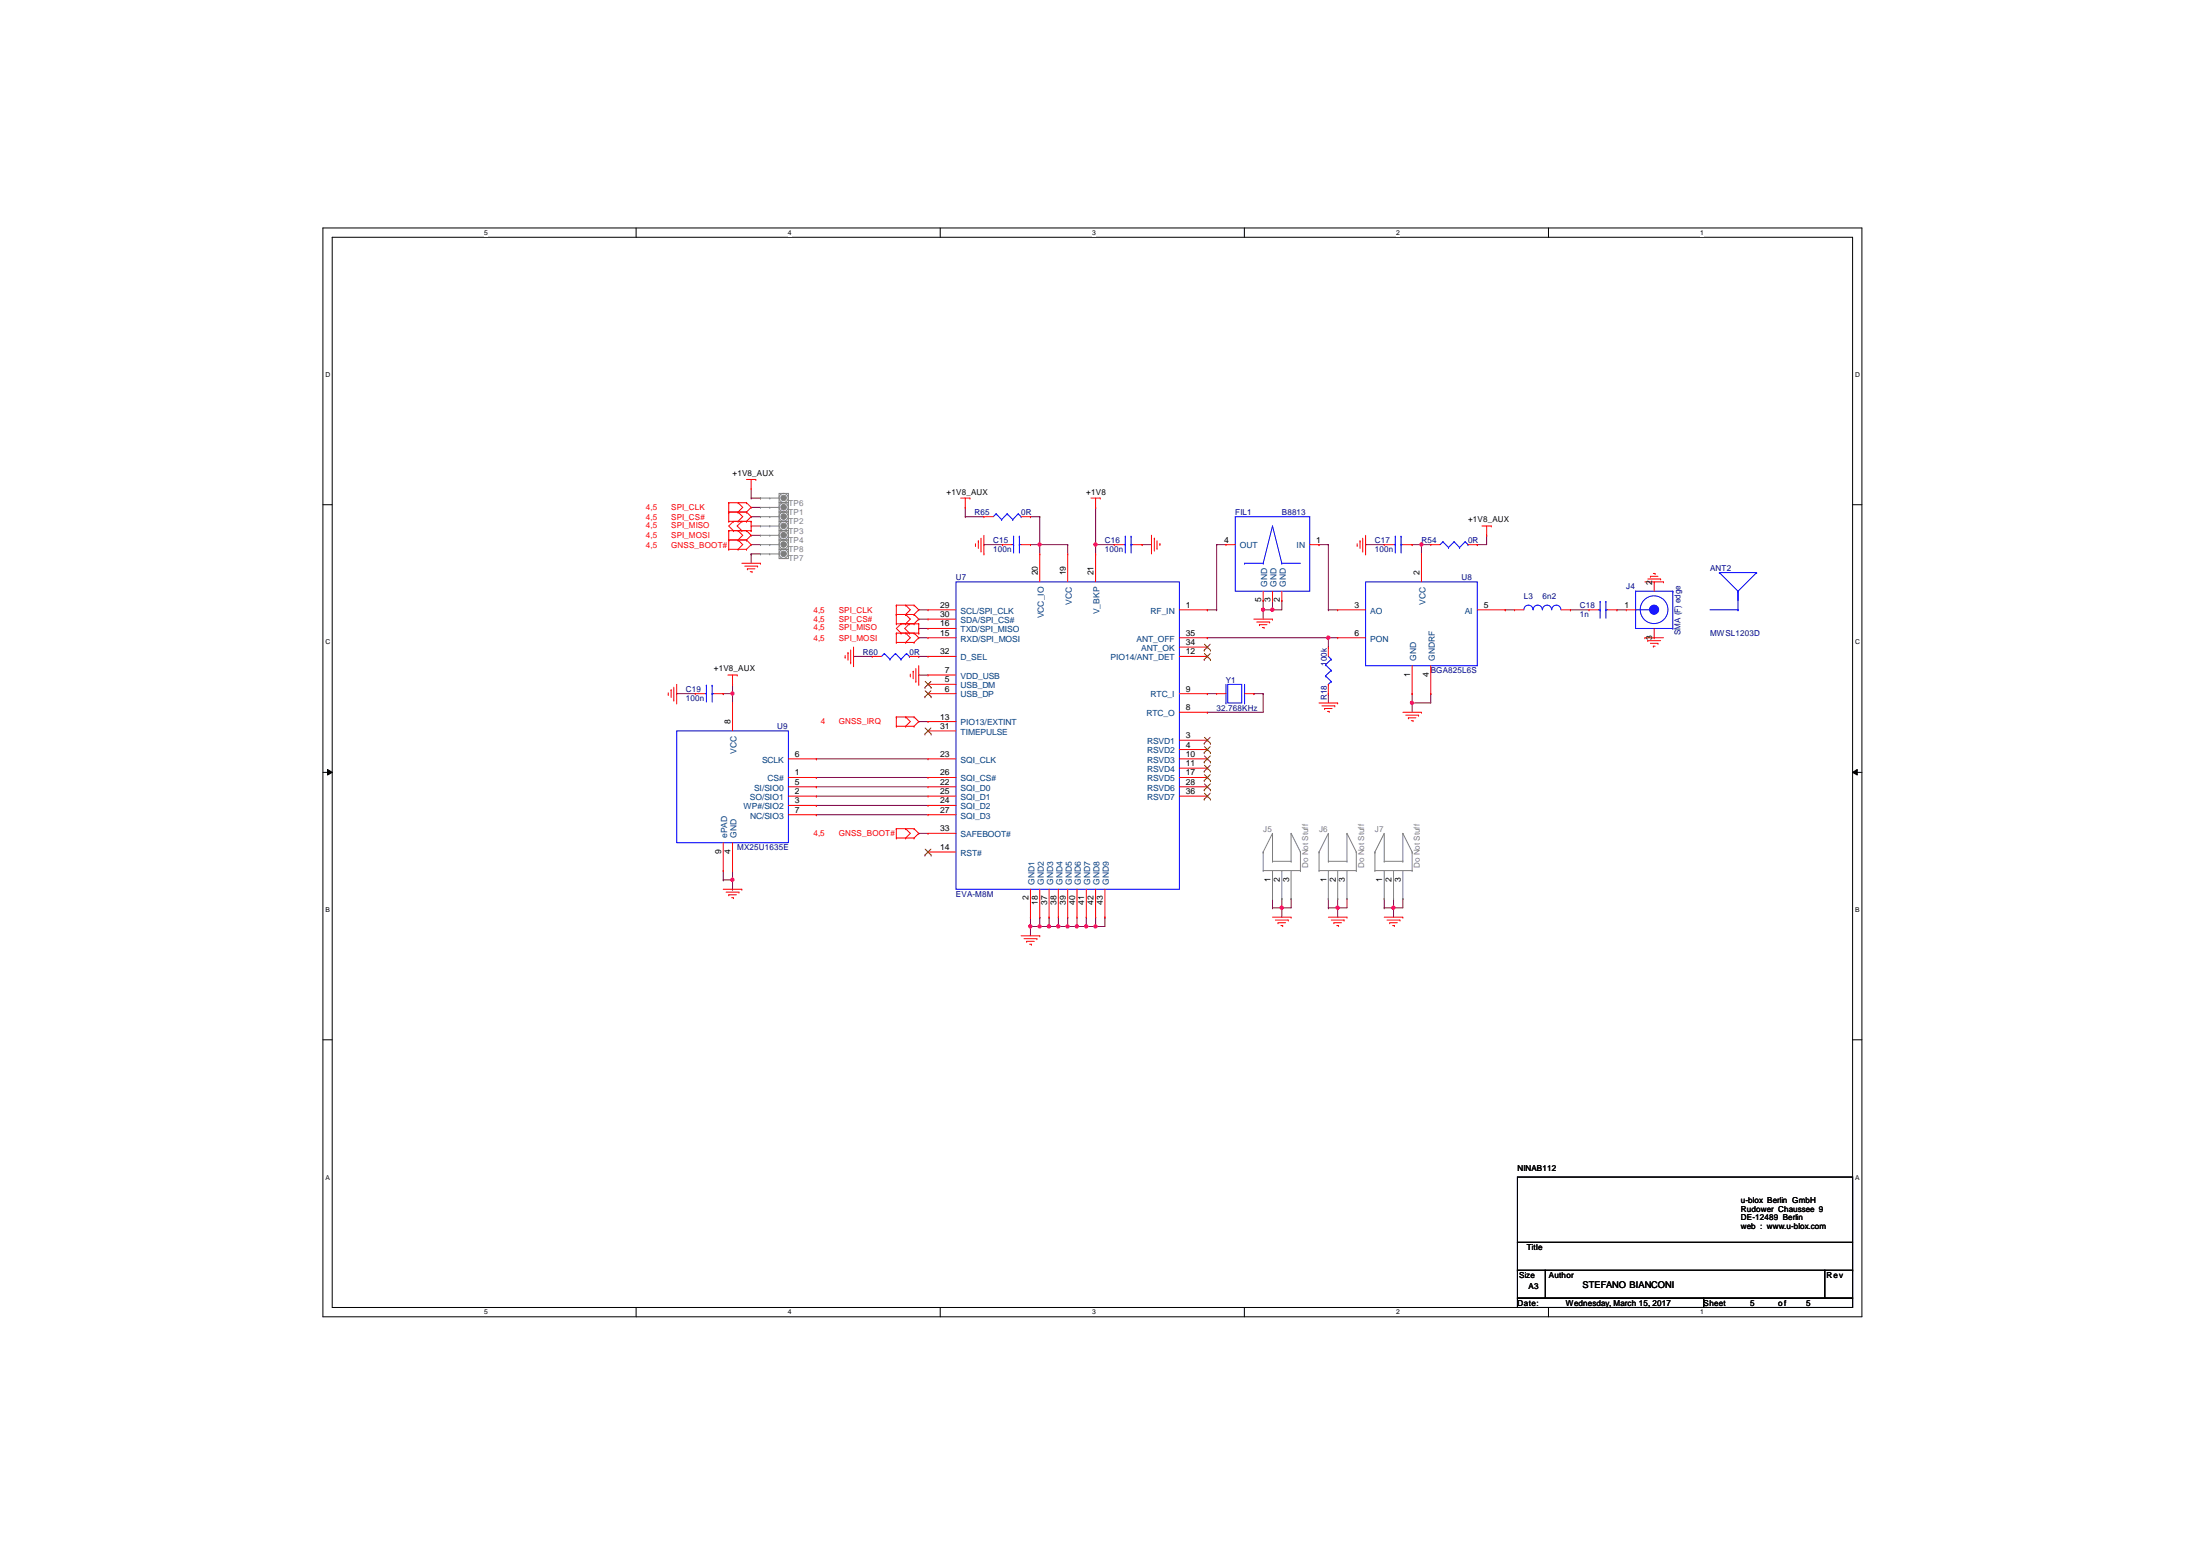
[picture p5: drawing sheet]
<svg xmlns="http://www.w3.org/2000/svg" width="420mm" height="297mm" viewBox="0 0 420 297" stroke-linecap="round" stroke-linejoin="round" font-family="sans-serif">
<path d="M61.7 43.5h293.9v207.9h-293.9zM63.4 45.3h290.4v204.3h-290.4z" fill="none" stroke="#000" stroke-width=".19"/>
<g fill="#fff">
<path d="M92.4 43.7h.7v1.4h-.7z"/>
<path d="M92.4 249.8h.7v1.4h-.7z"/>
</g>
<path d="M121.5 43.5v1.8M121.5 249.6v1.8" fill="none" stroke="#000" stroke-width=".19"/>
<g fill="#fff">
<path d="M150.5 43.7h.7v1.4h-.7z"/>
<path d="M150.5 249.8h.7v1.4h-.7z"/>
</g>
<path d="M179.6 43.5v1.8M179.6 249.6v1.8" fill="none" stroke="#000" stroke-width=".19"/>
<g fill="#fff">
<path d="M208.6 43.7h.6v1.4h-.6z"/>
<path d="M208.6 249.8h.6v1.4h-.6z"/>
</g>
<path d="M237.6 43.5v1.8M237.6 249.6v1.8" fill="none" stroke="#000" stroke-width=".19"/>
<g fill="#fff">
<path d="M266.6 43.7h.7v1.4h-.7z"/>
<path d="M266.6 249.8h.7v1.4h-.7z"/>
</g>
<path d="M295.7 43.5v1.8M295.7 249.6v1.8" fill="none" stroke="#000" stroke-width=".19"/>
<g fill="#fff">
<path d="M324.7 43.7h.7v1.4h-.7z"/>
<path d="M324.7 249.8h.7v1.4h-.7z"/>
<path d="M62.1 70.8h.9v1.4h-.9z"/>
<path d="M354.3 70.8h.9v1.4h-.9z"/>
<path d="M62.1 121.9h.9v1.4h-.9z"/>
<path d="M354.3 121.9h.9v1.4h-.9z"/>
</g>
<path d="M61.7 96.4h1.7M353.8 96.4h1.8" fill="none" stroke="#000" stroke-width=".19"/>
<g fill="#fff">
<path d="M62.1 173h.8v1.4h-.8z"/>
<path d="M354.3 173h.8v1.4h-.8z"/>
</g>
<path d="M61.7 147.4h1.7M62.6 146.9l.8 .5-.8 .6zM353.8 147.4l.9-.5v1.1zM353.8 147.4h1.8" fill="none" stroke="#000" stroke-width=".19"/>
<path d="M62.6 146.9l.8 .5-.8 .6zM353.8 147.4l.9-.5v1.1z" fill="#000"/>
<g fill="#fff">
<path d="M62.1 224h.8v1.4h-.8z"/>
<path d="M354.3 224h.8v1.4h-.8z"/>
</g>
<path d="M61.7 198.5h1.7M353.8 198.5h1.8" fill="none" stroke="#000" stroke-width=".19"/>
<path d="M198.6 98.6h.1M198.6 98.6v7.1M209.2 96.9h.1M209.2 96.9v7.1M198.6 104h.1M198.6 104h5.3M203.9 104h.1M203.9 104v1.7M196.8 175.1h.1M196.8 175.1v1.8" fill="none" stroke="#800040" stroke-width=".19"/>
<circle cx="196.8" cy="176.8" r=".32" fill="#f0f"/>
<circle cx="196.8" cy="176.8" r=".32" fill="none" stroke="#f0f" stroke-width=".19"/>
<path d="M196.8 176.9h.1M196.8 176.9h3.6M198.6 176.9h.1" fill="none" stroke="#800040" stroke-width=".19"/>
<circle cx="200.3" cy="176.8" r=".32" fill="#f0f"/>
<circle cx="200.3" cy="176.8" r=".32" fill="none" stroke="#f0f" stroke-width=".19"/>
<circle cx="198.5" cy="176.8" r=".32" fill="#f0f"/>
<circle cx="198.5" cy="176.8" r=".32" fill="none" stroke="#f0f" stroke-width=".19"/>
<path d="M200.4 176.9h.1M200.4 176.9h7.1M202.1 176.9h.1M203.9 176.9h.1M205.7 176.9h.1" fill="none" stroke="#800040" stroke-width=".19"/>
<circle cx="205.7" cy="176.8" r=".32" fill="#f0f"/>
<circle cx="205.7" cy="176.8" r=".32" fill="none" stroke="#f0f" stroke-width=".19"/>
<path d="M207.5 176.9h.1M207.5 176.9h1.7" fill="none" stroke="#800040" stroke-width=".19"/>
<circle cx="207.4" cy="176.8" r=".32" fill="#f0f"/>
<circle cx="207.4" cy="176.8" r=".32" fill="none" stroke="#f0f" stroke-width=".19"/>
<path d="M209.2 176.9h.1M209.2 176.9h1.8" fill="none" stroke="#800040" stroke-width=".19"/>
<circle cx="209.2" cy="176.8" r=".32" fill="#f0f"/>
<circle cx="209.2" cy="176.8" r=".32" fill="none" stroke="#f0f" stroke-width=".19"/>
<path d="M198.6 175.1h.1M198.6 175.1v1.8M200.4 175.1h.1M200.4 175.1v1.8M202.1 175.1h.1M202.1 175.1v1.8" fill="none" stroke="#800040" stroke-width=".19"/>
<circle cx="202.1" cy="176.8" r=".32" fill="#f0f"/>
<circle cx="202.1" cy="176.8" r=".32" fill="none" stroke="#f0f" stroke-width=".19"/>
<path d="M203.9 175.1h.1M203.9 175.1v1.8" fill="none" stroke="#800040" stroke-width=".19"/>
<circle cx="203.9" cy="176.8" r=".32" fill="#f0f"/>
<circle cx="203.9" cy="176.8" r=".32" fill="none" stroke="#f0f" stroke-width=".19"/>
<g fill="none" stroke="#800040" stroke-width=".19">
<path d="M139.9 130.6h.1M139.9 130.6v1.8M175.5 128.9h.1M175.5 128.9h1.7M230.6 132.4h.1M230.6 136h.1M230.6 132.4h1.8M239.5 132.4h.1M239.5 132.4h1.7M241.2 132.4h.1M241.2 132.4v3.6h-10.6M155.9 150.2h.1"/>
<path d="M155.9 144.9h.1M155.9 153.8h.1M155.9 152h.1M155.9 148.4h.1M155.9 155.5h.1M155.9 150.2h21.3M155.9 144.9h21.3M155.9 153.8h21.3M155.9 152h21.3M155.9 148.4h21.3M155.9 155.5h21.3M196.8 176.9h.1"/>
<path d="M196.8 176.9v1.7M205.7 175.1h.1M205.7 175.1v1.8M207.5 175.1h.1M207.5 175.1v1.8M209.2 175.1h.1M209.2 175.1v1.8M211 175.1h.1M211 175.1v1.8"/>
</g>
<circle cx="139.9" cy="132.4" r=".32" fill="#f0f"/>
<circle cx="139.9" cy="132.4" r=".32" fill="none" stroke="#f0f" stroke-width=".19"/>
<path d="M139.9 168h.1M139.9 166.2v1.8" fill="none" stroke="#800040" stroke-width=".19"/>
<circle cx="139.9" cy="168" r=".32" fill="#f0f"/>
<circle cx="139.9" cy="168" r=".32" fill="none" stroke="#f0f" stroke-width=".19"/>
<path d="M269.7 132.4h.1M269.7 134.2h.1M269.7 132.4v1.8M269.7 134.2h3.6" fill="none" stroke="#800040" stroke-width=".19"/>
<circle cx="269.7" cy="134.2" r=".32" fill="#f0f"/>
<circle cx="269.7" cy="134.2" r=".32" fill="none" stroke="#f0f" stroke-width=".19"/>
<path d="M269.7 104h.1M269.7 104h1.8M269.7 134.2h.1M269.7 134.2v1.8M273.3 132.4h.1M273.3 132.4v1.8" fill="none" stroke="#800040" stroke-width=".19"/>
<circle cx="271.4" cy="103.9" r=".32" fill="#f0f"/>
<circle cx="271.4" cy="103.9" r=".32" fill="none" stroke="#f0f" stroke-width=".19"/>
<path d="M271.5 104h.1M271.5 104v1.7M230.6 121.8h.1M230.6 121.8h23.1" fill="none" stroke="#800040" stroke-width=".19"/>
<circle cx="253.7" cy="121.7" r=".32" fill="#f0f"/>
<circle cx="253.7" cy="121.7" r=".32" fill="none" stroke="#f0f" stroke-width=".19"/>
<g fill="none" stroke="#800040" stroke-width=".19">
<path d="M175.5 116.4h.1M175.5 120h.1M175.5 118.2h.1M175.5 116.4h1.7M175.5 120h1.7M175.5 118.2h1.7M209.2 104h.1M209.2 104h3.6M218.1 104h.1M218.1 104h1.8M260.8 104h.1M260.8 104h3.6"/>
<path d="M287.5 116.4h.1M287.5 116.4h1.8M299.9 116.4h.1M299.9 116.4h3.6M308.8 116.4h.1M308.8 116.4h1.8M175.5 121.8h.1M175.5 125.3h.1M175.5 137.8h.1M175.5 121.8h1.7M175.5 125.3h1.7M175.5 137.8h1.7"/>
<path d="M253.7 132.4h.1M253.7 121.8h.1M253.7 121.8v1.7M253.7 132.4v1.8M175.5 159.1h.1M175.5 159.1h1.7"/>
</g>
<circle cx="209.2" cy="103.9" r=".32" fill="#f0f"/>
<circle cx="209.2" cy="103.9" r=".32" fill="none" stroke="#f0f" stroke-width=".19"/>
<path d="M187.9 104h.1M187.9 104h3.6M196.8 104h.1M196.8 104h1.8M209.2 104h.1M209.2 104v1.7M129.2 132.4h.1M129.2 132.4h3.6M138.1 132.4h.1M138.1 132.4h1.8M139.9 132.4h.1M139.9 132.4v1.8" fill="none" stroke="#800040" stroke-width=".19"/>
<circle cx="198.5" cy="103.9" r=".32" fill="#f0f"/>
<circle cx="198.5" cy="103.9" r=".32" fill="none" stroke="#f0f" stroke-width=".19"/>
<path d="M243 171.5h.1M243 171.5v1.8M244.8 171.5h.1M244.8 173.3h.1M244.8 171.5v3.6" fill="none" stroke="#800040" stroke-width=".19"/>
<circle cx="244.8" cy="173.3" r=".32" fill="#f0f"/>
<circle cx="244.8" cy="173.3" r=".32" fill="none" stroke="#f0f" stroke-width=".19"/>
<path d="M243 173.3h.1M244.8 173.3h.1M246.6 171.5h.1M246.6 171.5v1.8h-3.6M253.7 171.5h.1M253.7 171.5v1.8M255.5 171.5h.1M255.5 173.3h.1M255.5 171.5v3.6" fill="none" stroke="#800040" stroke-width=".19"/>
<circle cx="255.4" cy="173.3" r=".32" fill="#f0f"/>
<circle cx="255.4" cy="173.3" r=".32" fill="none" stroke="#f0f" stroke-width=".19"/>
<path d="M253.7 173.3h.1M255.5 173.3h.1M257.2 171.5h.1M257.2 171.5v1.8h-3.5M264.4 171.5h.1M264.4 171.5v1.8M266.1 171.5h.1M266.1 173.3h.1M266.1 171.5v3.6" fill="none" stroke="#800040" stroke-width=".19"/>
<circle cx="266.1" cy="173.3" r=".32" fill="#f0f"/>
<circle cx="266.1" cy="173.3" r=".32" fill="none" stroke="#f0f" stroke-width=".19"/>
<g fill="none" stroke="#800040" stroke-width=".19">
<path d="M143.5 96.9h.1M143.5 98.6h.1M143.5 95.1h.1M143.5 96.9h1.7M143.5 98.6h1.7M143.5 93.3v1.8M143.5 95.1h1.7M145.2 95.1h.1M143.5 100.4h.1M143.5 102.2h.1M143.5 105.7h.1M143.5 104h.1"/>
<path d="M143.5 100.4h1.7M143.5 102.2h1.7M143.5 105.7h1.7M143.5 105.7v1.8M143.5 104h1.7M241.2 114.6h.1M241.2 116.4h.1M241.2 114.6v3.6M243 114.6h.1M243 114.6v1.8h-1.8M271.5 104h.1M271.5 104h1.8"/>
<path d="M282.1 104h.1M283.9 102.2h.1M283.9 102.2v1.8h-1.8M138.1 168h.1M138.1 166.2v1.8M138.1 168h1.8M139.9 168h.1M139.9 169.8h.1M139.9 168v1.8M264.4 173.3h.1M266.1 173.3h.1M267.9 171.5h.1"/>
<path d="M267.9 171.5v1.8h-3.5"/>
</g>
<circle cx="241.2" cy="116.4" r=".32" fill="#f0f"/>
<circle cx="241.2" cy="116.4" r=".32" fill="none" stroke="#f0f" stroke-width=".19"/>
<path d="M243 116.4h.1M243 116.4h1.8" fill="none" stroke="#800040" stroke-width=".19"/>
<circle cx="243" cy="116.4" r=".32" fill="#f0f"/>
<circle cx="243" cy="116.4" r=".32" fill="none" stroke="#f0f" stroke-width=".19"/>
<g fill="none" stroke="#800040" stroke-width=".19">
<path d="M184.4 96.9h.1M184.4 98.6h.1M184.4 96.9v1.7M184.4 98.6h3.5M196.8 98.6h.1M196.8 98.6h1.8M230.6 116.4h.1M230.6 116.4h1.8M232.4 104h.1M232.4 116.4h.1M232.4 104h1.7M232.4 104v12.4"/>
<path d="M244.8 114.6h.1M244.8 114.6v1.8M251.9 104h.1M251.9 104h1.8M253.7 104h.1M253.7 116.4h.1M253.7 104v12.4M253.7 116.4h1.8M163 125.3h.1M163 125.3h3.6M253.7 121.8h.1M253.7 121.8h1.8"/>
</g>
<g fill="none" stroke="#f00" stroke-width=".19">
<path d="M139.2 96h.1M139.2 97.7h.1M139.2 99.5h.1M139.2 96h3.4M139.2 97.7h3.4M139.2 96v3.5M139.2 99.5h4.3M140.1 99.5h.1M140.1 99.5l-.9 .9 .9 .9M141 97.7h.1M141 96h.1M141 99.5h.1"/>
<path d="M141 96l.8 .9-.8 .8M141 97.7l.8 .9-.8 .9M141.7 99.5h.1M141.7 99.5l-.9 .9 .9 .9M142.6 96h.1M142.6 97.7h.1M142.6 99.5h.1M142.6 91.5h1.7M142.6 96l.9 .9-.9 .8M142.6 97.7l.9 .9-.9 .9M143.5 93.3h.1M143.5 99.5h.1"/>
<path d="M143.5 91.5v1.8M143.5 99.5v1.8M144.3 91.5h.1M183.5 95.1h1.7M184.4 96.9h.1M184.4 95.1v1.8M185.2 95.1h.1M208.4 95.1h1.7M209.2 96.9h.1M209.2 95.1v1.8M210.1 95.1h.1M139.2 101.3h.1"/>
<path d="M139.2 103.1h.1M139.2 104.9h.1M139.2 101.3v3.6M139.2 101.3h4.3M139.2 103.1h3.4M139.2 104.9h3.4M140.1 101.3h.1M141 103.1h.1M141 101.3h.1M141 104.9h.1M141 101.3l.8 .9-.8 .9M141 103.1l.8 .9-.8 .9"/>
<path d="M141.7 101.3h.1M141.7 107.5h3.5M142.2 108.1h2.5M142.6 101.3h.1M142.6 103.1h.1M142.6 104.9h.1M142.6 101.3l.9 .9-.9 .9M142.6 103.1l.9 .9-.9 .9M142.7 108.6h.1M142.7 108.6h1.5M143.3 109.1h.3M143.5 101.3h.1"/>
<path d="M143.6 109.1h.1M144.7 108.1h.1M145.2 107.5h.1M171.2 115.5h.1M171.2 117.3h.1M171.2 119.1h.1M171.2 115.5h3.4M171.2 117.3h3.4M171.2 115.5v3.6M171.2 119.1h4.3M172.1 119.1h.1M172.1 119.1l-.9 .9 .9 .9"/>
<path d="M173 117.3h.1M173 115.5h.1M173 119.1h.1M173 115.5l.9 .9-.9 .9M173 117.3l.9 .9-.9 .9M173.7 119.1h.1M173.7 119.1l-.9 .9 .9 .9M174.6 115.5h.1M174.6 117.3h.1M174.6 119.1h.1M174.6 115.5l.9 .9-.9 .9M174.6 117.3l.9 .9-.9 .9"/>
<path d="M175.5 119.1h.1M175.5 119.1v1.8M186.3 104.1h.1M186.3 103.8v.3M186.8 103.3h.1M186.8 103.3v1.4M187.4 105.2h.1M187.4 102.7v2.5M187.9 105.7h.1M187.9 102.2v3.5M219.9 102.2h.1M219.9 102.2v3.5"/>
<path d="M220.5 102.7h.1M220.5 102.7v2.5M221 104.7h.1M221 103.3v1.4M221.5 103.8h.1M221.5 103.8v.3M239.5 118.2h3.5M240 118.7h2.5M240.5 119.3h.1M240.5 119.3h1.5M241.1 119.8h.3M241.4 119.8h.1"/>
<path d="M242.5 118.7h.1M243 118.2h.1M259.2 104.1h.1M259.2 103.8v.3M259.7 103.3h.1M259.7 103.3v1.4M260.3 105.2h.1M260.3 102.7v2.5M260.8 105.7h.1M260.8 102.2v3.5M264.4 104h.1M264.4 104h1.7"/>
<path d="M267.9 104h1.8M269.7 104h.1M283 100.4h1.8M283.9 102.2h.1M283.9 100.4v1.8M284.8 100.4h.1M314.1 111.1h3.6M314.7 110.5h2.4M315.2 110h.1M315.2 110h1.4M315.8 109.5h.3M316.1 109.5h.1"/>
<path d="M317.1 110.5h.1M317.7 111.1h.1M127.6 132.6h.1M127.6 132.2v.4M128.2 131.7h.1M128.2 131.7v1.4M128.7 133.6h.1M128.7 131.2v2.4M129.2 134.2h.1M129.2 130.6v3.6M139 128.9h1.8M139.9 130.6h.1"/>
<path d="M139.9 128.9v1.7M140.8 128.9h.1M161.4 125.5h.1M161.4 125.1v.4M162 124.6h.1M162 124.6v1.4M162.5 126.5h.1M162.5 124.1v2.4M163 127.1h.1M163 123.5v3.6M171.2 120.9h.1M171.2 122.6h.1"/>
<path d="M171.2 136.9h.1M171.2 138.6h.1M171.2 120.9v1.7M171.2 136.9v1.7M171.2 120.9h4.3M171.2 122.6h3.4M171.2 136.9h3.4M171.2 138.6h3.4M172.1 120.9h.1M173 122.6h.1M173 120.9h.1M173 138.6h.1"/>
<path d="M173 136.9h.1M173 120.9l.9 .9-.9 .8M173 136.9l.9 .9-.9 .8M173.7 120.9h.1M173.9 129h.1M173.9 128.7v.3M174.4 128.1h.1M174.4 128.1v1.5M174.6 120.9h.1M174.6 122.6h.1M174.6 136.9h.1M174.6 138.6h.1"/>
<path d="M174.6 120.9l.9 .9-.9 .8M174.6 136.9l.9 .9-.9 .8M174.9 130.1h.1M174.9 127.6v2.5M175.5 130.6h.1M175.5 120.9h.1M175.5 127.1v3.5M251.9 134.2h3.6M252.5 134.7h2.4M253 135.3h.1M253 135.3h1.4M253.5 135.8h.4"/>
<path d="M253.7 123.5h.1M253.7 132.4h.1M253.7 123.5v1.8M253.7 130.6v1.8M253.9 135.8h.1M254.9 134.7h.1M255.5 134.2h.1M267.9 136h3.6M268.5 136.5h2.4M269 137h.1M269 137h1.4M269.5 137.6h.4"/>
<path d="M269.9 137.6h.1M270.9 136.5h.1M271.5 136h.1M314.1 121.8h.1M314.1 121.8h3.6M314.7 122.3h.1M314.7 122.3h2.4M315.2 122.8h1.4M315.8 123.4h.1M315.8 123.4h.3M316.6 122.8h.1M171.2 158.2h.1"/>
<path d="M171.2 160h.1M171.2 158.2v1.8M171.2 158.2h3.4M171.2 160h3.4M173 160h.1M173 158.2h.1M173 158.2l.9 .9-.9 .9M174.6 158.2h.1M174.6 160h.1M174.6 158.2l.9 .9-.9 .9M138.1 169.8h3.6M138.7 170.3h2.4"/>
<path d="M139.2 170.8h.1M139.2 170.8h1.4M139.7 171.4h.4M140.1 171.4h.1M141.1 170.3h.1M141.7 169.8h.1M195 178.6h3.6M195.6 179.2h2.4M196.1 179.7h.1M196.1 179.7h1.4M198 179.2h.1M198.6 178.6h.1"/>
<path d="M243 175.1h3.6M243.6 175.6h2.4M244.1 176.1h.1M244.1 176.1h1.4M244.6 176.7h.4M245 176.7h.1M246 175.6h.1M246.6 175.1h.1M253.7 175.1h3.5M254.2 175.6h2.5M254.8 176.1h.1M254.8 176.1h1.4"/>
<path d="M255.3 176.7h.3M255.6 176.7h.1M256.7 175.6h.1M257.2 175.1h.1M264.4 175.1h3.5M264.9 175.6h2.5M265.4 176.1h.1M265.4 176.1h1.5M266 176.7h.3M266.3 176.7h.1M267.4 175.6h.1M267.9 175.1h.1"/>
<path d="M196.6 180.3h.4M197 180.3h.1"/>
</g>
<path d="M289.8 224.7h64v12.5h-64zM289.8 237.2v5.3M353.8 237.2v5.3M289.8 242.5h5.3v5.3h-5.3zM289.8 247.8h35.6v1.8h-35.6zM289.8 242.5h.1M295.1 242.5h53.4v5.3h-53.4zM325.4 247.8h28.4v1.8h-28.4zM348.5 242.5h5.3v5.3h-5.3zM353.8 242.5h.1" fill="none" stroke="#000" stroke-width=".19"/>
<g fill="none" stroke="#00f" stroke-width=".19">
<path d="M266.1 104h.4M266.5 104h.1M266.5 102.4h.1M266.5 102.4v3.2M267.6 102.4h.1M267.6 104h.1M267.6 104h.3M267.6 102.4v3.2M253.1 126.9h.1M253.1 129h.1M253.1 126.9l1.1 1.1M253.1 129l1.1 1.1"/>
<path d="M253.7 130.6h.1M253.7 125.3l.5 .6M254.2 125.9h.1M254.2 128h.1M254.2 130.1h.1M254.2 125.9l-1.1 1M254.2 128l-1.1 1M254.2 130.1l-.5 .5"/>
</g>
<g fill="none" stroke="#808080" stroke-width=".19">
<path d="M148.8 99.5h1.8v1.8h-1.8z"/>
<circle cx="149.7" cy="100.4" r=".87"/>
</g>
<circle cx="149.7" cy="100.4" r=".54" fill="#808080"/>
<g fill="none" stroke="#808080" stroke-width=".19">
<path d="M145.2 100.4h.1M145.2 100.4h3.6M147 100.4h.1M148.8 101.3h1.8v1.8h-1.8z"/>
<circle cx="149.7" cy="100.4" r=".54"/>
<circle cx="149.7" cy="102.2" r=".87"/>
</g>
<circle cx="149.7" cy="102.2" r=".54" fill="#808080"/>
<g fill="none" stroke="#808080" stroke-width=".19">
<path d="M145.2 102.2h.1M145.2 102.2h3.6M147 102.2h.1M148.8 103.1h1.8v1.8h-1.8z"/>
<circle cx="149.7" cy="102.2" r=".54"/>
<circle cx="149.7" cy="103.9" r=".87"/>
</g>
<path d="M305.3 116.4h.3M305.6 116.4h.1M305.6 114.8h.1M305.6 114.8v3.2M306.7 114.8h.1M306.7 116.4h.1M306.7 116.4h.3M306.7 114.8v3.2" fill="none" stroke="#00f" stroke-width=".19"/>
<path d="M303.5 116.4h.1M303.5 116.4h1.8M307 116.4h1.8M308.8 116.4h.1" fill="none" stroke="#f00" stroke-width=".19"/>
<circle cx="149.7" cy="103.9" r=".54" fill="#808080"/>
<g fill="none" stroke="#808080" stroke-width=".19">
<path d="M148.8 94.2h1.8v1.8h-1.8zM145.2 104h.1M145.2 104h3.6M147 104h.1M257.2 159.1h.1M257.2 159.1v5.3M257.2 159.1l1.8 3.5M267.9 159.1h.1M267.9 159.1v5.3M267.9 159.1l1.8 3.5M251.9 162.6h.1M251.9 166.2h.1"/>
<path d="M251.9 162.6l1.8-3.5v5.3M251.9 166.2h7.1M251.9 162.6v3.6M253.7 164.4h.1M253.7 171.5h.1M253.7 166.2v5.3M253.7 164.4h3.5M255.5 171.5h.1M255.5 166.2v5.3M257.2 164.4h.1M257.2 171.5h.1M257.2 166.2v5.3"/>
<path d="M259 162.6h.1M259 166.2h.1M259 162.6v3.6M262.6 162.6h.1M262.6 166.2h.1M262.6 166.2h7.1M262.6 162.6l1.8-3.5v5.3M262.6 162.6v3.6M264.4 164.4h.1M264.4 171.5h.1M264.4 164.4h3.5M264.4 166.2v5.3"/>
<path d="M266.1 171.5h.1M266.1 166.2v5.3M267.9 164.4h.1M267.9 171.5h.1M267.9 166.2v5.3M269.7 162.6h.1M269.7 166.2h.1M269.7 162.6v3.6"/>
<circle cx="149.7" cy="95.1" r=".87"/>
<circle cx="149.7" cy="103.9" r=".54"/>
</g>
<g fill="none" stroke="#00f" stroke-width=".19">
<path d="M190.2 98.1h.1M190.2 98.1l-.5 .5M190.2 98.1l1.1 1.1M191.3 99.2h.1M192.4 98.1h.1M192.4 98.1l-1.1 1.1M192.4 98.1l1 1.1M193.4 99.2h.1M194.5 98.1h.1M194.5 98.1l-1.1 1.1M194.5 98.1l.5 .5M195 98.6h.1"/>
<path d="M214.6 104h.3M214.9 104h.1M214.9 102.4h.1M214.9 102.4v3.2M216 102.4h.1M216 104h.1M216 104h.4M216 102.4v3.2M291 116.4a.87 .87 0 0 1 .9-.9 .87 .87 0 0 1 .9 .9M292.8 116.4a.87 .87 0 0 1 .9-.9 .87 .87 0 0 1 .8 .9M294.6 116.4a.87 .87 0 0 1 .9-.9 .87 .87 0 0 1 .8 .9M296.4 116.4a.87 .87 0 0 1 .8-.9 .87 .87 0 0 1 .9 .9"/>
</g>
<path d="M187.9 98.6h.1M187.9 98.6h1.8M195 98.6h1.8M196.8 98.6h.1M212.8 104h.1M212.8 104h1.8M216.4 104h1.7M218.1 104h.1M289.3 116.4h.1M289.3 116.4h1.7M298.1 116.4h1.8M299.9 116.4h.1" fill="none" stroke="#f00" stroke-width=".19"/>
<circle cx="149.7" cy="95.1" r=".54" fill="#808080"/>
<g fill="none" stroke="#808080" stroke-width=".19">
<path d="M145.2 95.1h.1M145.2 95.1h3.6M147 95.1h.1M148.8 104.9h1.8v1.7h-1.8z"/>
<circle cx="149.7" cy="95.1" r=".54"/>
<circle cx="149.7" cy="105.7" r=".87"/>
</g>
<path d="M168.9 124.8h.1M168.9 124.8l-.6 .5M168.9 124.8l1.1 1.1M170 125.9h.1M171 124.8h.1M171 124.8l-1 1.1M171 124.8l1.1 1.1M172.1 125.9h.1M173.1 124.8h.1M173.1 124.8l-1 1.1M173.1 124.8l.6 .5M173.7 125.3h.1" fill="none" stroke="#00f" stroke-width=".19"/>
<path d="M166.6 125.3h.1M166.6 125.3h1.7M173.7 125.3h1.8M175.5 125.3h.1" fill="none" stroke="#f00" stroke-width=".19"/>
<circle cx="149.7" cy="105.7" r=".54" fill="#808080"/>
<g fill="none" stroke="#808080" stroke-width=".19">
<path d="M148.8 96h1.8v1.7h-1.8zM145.2 105.7h.1M145.2 105.7h3.6M147 105.7h.1"/>
<circle cx="149.7" cy="96.8" r=".87"/>
<circle cx="149.7" cy="105.7" r=".54"/>
</g>
<circle cx="149.7" cy="96.8" r=".54" fill="#808080"/>
<g fill="none" stroke="#808080" stroke-width=".19">
<path d="M145.2 96.9h.1M145.2 96.9h3.6M147 96.9h.1"/>
<circle cx="149.7" cy="96.8" r=".54"/>
</g>
<circle cx="315.9" cy="116.4" r=".87" fill="#00f"/>
<g fill="none" stroke="#00f" stroke-width=".19">
<path d="M235.9 98.6h14.2v14.3h-14.2zM182.6 111.1h42.6v58.7h-42.6zM193.2 104h.4M193.6 104h.1M193.6 102.4h.1M193.6 102.4v3.2M194.7 102.4h.1M194.7 104h.1M194.7 104h.3M194.7 102.4v3.2M237.7 107.5h.1M237.7 107.5h3.5"/>
<path d="M241.2 107.5h.1M243 100.4h.1M243 100.4l1.8 7.1M243 100.4l-1.8 7.1M244.8 107.5h.1M244.8 107.5h3.6M260.8 111.1h21.3v16h-21.3zM275.6 103.4h.1M275.6 103.4l-.6 .6M275.6 103.4l1 1.1M276.6 104.5h.1M277.7 103.4h.1"/>
<path d="M277.7 103.4l-1.1 1.1M277.7 103.4l1.1 1.1M278.8 104.5h.1M279.8 103.4h.1M279.8 103.4l-1 1.1M279.8 103.4l.6 .6M280.4 104h.1M312.4 112.9h.1M312.4 116.4h.1M312.4 112.9v7.1h7.1M312.4 112.9h7.1M312.4 116.4h3.5"/>
<path d="M319.5 120h.1M319.5 112.9h.1M319.5 112.9v7.1M326.6 116.4h5.3M328.4 109.3h.1M328.4 109.3l3.5 3.6M328.4 109.3h7.1M331.9 116.4h.1M331.9 112.9h.1M331.9 112.9v3.5M335.5 109.3h.1M335.5 109.3l-3.6 3.6"/>
<path d="M129.2 139.5h21.4v21.4h-21.4zM134.6 132.4h.3M134.9 132.4h.1M134.9 130.8h.1M134.9 130.8v3.2M136 130.8h.1M136 132.4h.1M136 132.4h.3M136 130.8v3.2M234.1 134.2h.1M234.1 130.6v3.6M234.5 130.6h2.6v3.6h-2.6z"/>
<path d="M237.7 134.2h.1M237.7 130.6v3.6"/>
<circle cx="315.9" cy="116.4" r="2.65"/>
<circle cx="315.9" cy="116.4" r=".87"/>
</g>
<g fill="none" stroke="#f00" stroke-width=".19">
<path d="M177.2 120h.1M177.2 116.4h.1M177.2 118.2h.1M177.2 116.4h5.4M177.2 120h5.4M177.2 118.2h5.4M191.5 104h.1M191.5 104h1.7M195 104h1.8M196.8 104h.1M198.6 105.7h.1M198.6 105.7v5.4"/>
<path d="M203.9 105.7h.1M203.9 105.7v5.4M209.2 105.7h.1M209.2 105.7v5.4M225.2 116.4h5.4M230.6 116.4h.1M234.1 104h.1M234.1 104h1.8M241.2 114.6h.1M241.2 112.9v1.7M243 114.6h.1M243 112.9v1.7"/>
<path d="M244.8 114.6h.1M244.8 112.9v1.7M250.1 104h1.8M251.9 104h.1M255.5 116.4h.1M255.5 116.4h5.3M271.5 105.7h.1M271.5 105.7v5.4M273.3 104h.1M273.3 104h1.7M280.4 104h1.7M282.1 104h.1"/>
<path d="M282.1 116.4h5.4M287.5 116.4h.1M310.6 116.4h.1M310.6 116.4h1.8M315.9 111.1h.1M315.9 111.1v1.8M315.9 120v1.8M132.8 132.4h.1M132.8 132.4h1.8M136.3 132.4h1.8M138.1 132.4h.1M139.9 134.2h.1"/>
<path d="M139.9 134.2v5.3M177.2 130.6h.1M177.2 132.4h.1M177.2 128.9h.1M177.2 137.8h.1M177.2 121.8h.1M177.2 139.5h.1M177.2 125.3h.1M177.2 121.8h5.4M177.2 132.4h5.4M177.2 130.6h5.4M177.2 128.9h5.4"/>
<path d="M177.2 125.3h5.4M177.2 137.8h5.4M177.2 139.5h5.4M225.2 121.8h5.4M225.2 132.4h5.4M225.2 136h5.4M225.2 125.3h5.4M225.2 123.5h5.4M230.6 136h.1M230.6 132.4h.1M230.6 125.3h.1M230.6 123.5h.1"/>
<path d="M230.6 121.8h.1M232.4 132.4h.1M232.4 132.4h1.7M237.7 132.4h1.8M239.5 132.4h.1M255.5 121.8h.1M255.5 121.8h5.3M269.7 132.4h.1M269.7 127.1v5.3M273.3 132.4h.1M273.3 127.1v5.3M315.9 121.8h.1"/>
<path d="M150.6 150.2h5.3M150.6 144.9h5.3M150.6 153.8h5.3M150.6 152h5.3M150.6 148.4h5.3M150.6 155.5h5.3M155.9 150.2h.1M155.9 144.9h.1M155.9 153.8h.1M155.9 152h.1M155.9 148.4h.1M155.9 155.5h.1"/>
<path d="M177.2 150.2h.1M177.2 144.9h.1M177.2 153.8h.1M177.2 152h.1M177.2 148.4h.1M177.2 155.5h.1M177.2 159.1h.1M177.2 150.2h5.4M177.2 144.9h5.4M177.2 153.8h5.4M177.2 152h5.4M177.2 148.4h5.4"/>
<path d="M177.2 155.5h5.4M177.2 159.1h5.4M225.2 150.2h5.4M225.2 144.9h5.4M225.2 152h5.4M225.2 148.4h5.4M225.2 141.3h5.4M225.2 143.1h5.4M225.2 146.6h5.4M230.6 141.3h.1M230.6 143.1h.1M230.6 144.9h.1"/>
<path d="M230.6 146.6h.1M230.6 148.4h.1M230.6 150.2h.1M230.6 152h.1M138.1 166.2h.1M138.1 160.9v5.3M139.9 166.2h.1M139.9 160.9v5.3M177.2 162.6h.1M177.2 162.6h5.4M196.8 175.1h.1M196.8 169.8v5.3"/>
<path d="M198.6 175.1h.1M198.6 169.8v5.3M200.4 175.1h.1M200.4 169.8v5.3M202.1 175.1h.1M202.1 169.8v5.3M203.9 175.1h.1M203.9 169.8v5.3M205.7 175.1h.1M205.7 169.8v5.3M207.5 175.1h.1M207.5 169.8v5.3"/>
<path d="M209.2 175.1h.1M209.2 169.8v5.3M211 175.1h.1M211 169.8v5.3"/>
</g>
<g fill="none" stroke="#808080" stroke-width=".19">
<path d="M148.8 97.7h1.8v1.8h-1.8zM246.6 159.1h.1M246.6 159.1v5.3M246.6 159.1l1.8 3.5M241.2 162.6h.1M241.2 166.2h.1M241.2 162.6l1.8-3.5v5.3M241.2 166.2h7.2M241.2 162.6v3.6M243 164.4h.1M243 171.5h.1M243 166.2v5.3"/>
<path d="M243 164.4h3.6M244.8 171.5h.1M244.8 166.2v5.3M246.6 164.4h.1M246.6 171.5h.1M246.6 166.2v5.3M248.4 162.6h.1M248.4 166.2h.1M248.4 162.6v3.6"/>
<circle cx="149.7" cy="98.6" r=".87"/>
</g>
<g fill="none" stroke="#804000" stroke-width=".19">
<path d="M176.6 131.2h.1M176.6 133h.1M176.7 130.1l1.1 1.1M176.7 131.9l1.1 1.1M176.7 139l1.1 1.1M177.8 130.1l-1.2 1.1M177.8 131.9l-1.2 1.1M177.8 139l-1.2 1.1M177.8 131.2h.1M177.8 133h.1M230 125.9h.1M230 124.1h.1"/>
<path d="M230 124.8l1.2 1.1M230 123l1.2 1.1M231.1 124.8l-1.1 1.1M231.1 123l-1.1 1.1M231.2 125.9h.1M231.2 124.1h.1M176.6 140.1h.1M177.8 140.1h.1M230 141.9h.1M230 143.7h.1M230 145.5h.1M230 147.2h.1"/>
<path d="M230 149h.1M230 150.8h.1M230 152.6h.1M230 140.8l1.2 1.1M230 142.5l1.2 1.2M230 144.3l1.2 1.2M230 146.1l1.2 1.1M230 147.9l1.2 1.1M230 149.6l1.2 1.2M230 151.4l1.2 1.2M231.1 140.8l-1.1 1.1M231.1 142.5l-1.1 1.2"/>
<path d="M231.1 144.3l-1.1 1.2M231.1 146.1l-1.1 1.1M231.1 147.9l-1.1 1.1M231.1 149.6l-1.1 1.2M231.1 151.4l-1.1 1.2M231.2 141.9h.1M231.2 143.7h.1M231.2 145.5h.1M231.2 147.2h.1M231.2 149h.1M231.2 150.8h.1M231.2 152.6h.1"/>
<path d="M176.6 163.2h.1M176.7 162.1l1.1 1.1M177.8 162.1l-1.2 1.1M177.8 163.2h.1"/>
</g>
<circle cx="149.7" cy="98.6" r=".54" fill="#808080"/>
<g fill="none" stroke="#808080" stroke-width=".19">
<path d="M145.2 98.6h.1M145.2 98.6h3.6M147 98.6h.1"/>
<circle cx="149.7" cy="98.6" r=".54"/>
</g>
<circle cx="196.8" cy="176.8" r=".32" fill="#f0f"/>
<circle cx="196.8" cy="176.8" r=".32" fill="none" stroke="#f0f" stroke-width=".19"/>
<circle cx="200.3" cy="176.8" r=".32" fill="#f0f"/>
<circle cx="200.3" cy="176.8" r=".32" fill="none" stroke="#f0f" stroke-width=".19"/>
<circle cx="198.5" cy="176.8" r=".32" fill="#f0f"/>
<circle cx="198.5" cy="176.8" r=".32" fill="none" stroke="#f0f" stroke-width=".19"/>
<circle cx="205.7" cy="176.8" r=".32" fill="#f0f"/>
<circle cx="205.7" cy="176.8" r=".32" fill="none" stroke="#f0f" stroke-width=".19"/>
<circle cx="207.4" cy="176.8" r=".32" fill="#f0f"/>
<circle cx="207.4" cy="176.8" r=".32" fill="none" stroke="#f0f" stroke-width=".19"/>
<circle cx="209.2" cy="176.8" r=".32" fill="#f0f"/>
<circle cx="209.2" cy="176.8" r=".32" fill="none" stroke="#f0f" stroke-width=".19"/>
<circle cx="202.1" cy="176.8" r=".32" fill="#f0f"/>
<circle cx="202.1" cy="176.8" r=".32" fill="none" stroke="#f0f" stroke-width=".19"/>
<circle cx="203.9" cy="176.8" r=".32" fill="#f0f"/>
<circle cx="203.9" cy="176.8" r=".32" fill="none" stroke="#f0f" stroke-width=".19"/>
<circle cx="139.9" cy="132.4" r=".32" fill="#f0f"/>
<circle cx="139.9" cy="132.4" r=".32" fill="none" stroke="#f0f" stroke-width=".19"/>
<circle cx="139.9" cy="168" r=".32" fill="#f0f"/>
<circle cx="139.9" cy="168" r=".32" fill="none" stroke="#f0f" stroke-width=".19"/>
<circle cx="269.7" cy="134.2" r=".32" fill="#f0f"/>
<circle cx="269.7" cy="134.2" r=".32" fill="none" stroke="#f0f" stroke-width=".19"/>
<circle cx="271.4" cy="103.9" r=".32" fill="#f0f"/>
<circle cx="271.4" cy="103.9" r=".32" fill="none" stroke="#f0f" stroke-width=".19"/>
<circle cx="253.7" cy="121.7" r=".32" fill="#f0f"/>
<circle cx="253.7" cy="121.7" r=".32" fill="none" stroke="#f0f" stroke-width=".19"/>
<circle cx="209.2" cy="103.9" r=".32" fill="#f0f"/>
<circle cx="209.2" cy="103.9" r=".32" fill="none" stroke="#f0f" stroke-width=".19"/>
<circle cx="198.5" cy="103.9" r=".32" fill="#f0f"/>
<circle cx="198.5" cy="103.9" r=".32" fill="none" stroke="#f0f" stroke-width=".19"/>
<circle cx="244.8" cy="173.3" r=".32" fill="#f0f"/>
<circle cx="244.8" cy="173.3" r=".32" fill="none" stroke="#f0f" stroke-width=".19"/>
<circle cx="255.4" cy="173.3" r=".32" fill="#f0f"/>
<circle cx="255.4" cy="173.3" r=".32" fill="none" stroke="#f0f" stroke-width=".19"/>
<circle cx="266.1" cy="173.3" r=".32" fill="#f0f"/>
<circle cx="266.1" cy="173.3" r=".32" fill="none" stroke="#f0f" stroke-width=".19"/>
<circle cx="241.2" cy="116.4" r=".32" fill="#f0f"/>
<circle cx="241.2" cy="116.4" r=".32" fill="none" stroke="#f0f" stroke-width=".19"/>
<circle cx="243" cy="116.4" r=".32" fill="#f0f"/>
<circle cx="243" cy="116.4" r=".32" fill="none" stroke="#f0f" stroke-width=".19"/>
<text font-size="1.8" x="302.2" y="245.9">STEFANO BIANCONI</text>
<g font-size="1.6">
<text x="139.9" y="90.8">+1V8_AUX</text>
<text x="180.8" y="94.4">+1V8_AUX</text>
<text x="207.5" y="94.4">+1V8</text>
<text x="280.4" y="99.7">+1V8_AUX</text>
<text x="233.8" y="103.6">4</text>
<text x="251.4" y="103.6">1</text>
<text x="198.2" y="109.9" transform="rotate(-90 198.2 109.9)">20</text>
<text x="203.5" y="109.9" transform="rotate(-90 203.5 109.9)">19</text>
<text x="208.9" y="109.9" transform="rotate(-90 208.9 109.9)">21</text>
<text x="271.1" y="109.9" transform="rotate(-90 271.1 109.9)">2</text>
<text x="315.5" y="111.6" transform="rotate(-90 315.5 111.6)">2</text>
<text x="179.6" y="119.6">16</text>
<text x="179.6" y="116">29</text>
<text x="179.6" y="117.8">30</text>
<text x="226.5" y="116">1</text>
<text x="240.9" y="115" transform="rotate(-90 240.9 115)">5</text>
<text x="242.6" y="115" transform="rotate(-90 242.6 115)">3</text>
<text x="244.4" y="115" transform="rotate(-90 244.4 115)">2</text>
<text x="258.7" y="116">3</text>
<text x="283.4" y="116">5</text>
<text x="310.2" y="116">1</text>
<text x="179.6" y="121.4">15</text>
<text x="179.6" y="124.9">32</text>
<text x="226.5" y="124.9">12</text>
<text x="226.5" y="123.1">34</text>
<text x="226.5" y="121.4">35</text>
<text x="258.7" y="121.4">6</text>
<text x="315.5" y="122.1" transform="rotate(-90 315.5 122.1)">3</text>
<text x="136.3" y="128.2">+1V8_AUX</text>
<text x="180.5" y="130.3">5</text>
<text x="180.5" y="128.5">7</text>
<text x="269.3" y="129.2" transform="rotate(-90 269.3 129.2)">1</text>
<text x="272.9" y="129.2" transform="rotate(-90 272.9 129.2)">4</text>
<text x="179.6" y="137.4">13</text>
<text x="180.5" y="132">6</text>
<text x="226.5" y="135.6">8</text>
<text x="226.5" y="132">9</text>
<text x="139.5" y="138.3" transform="rotate(-90 139.5 138.3)">8</text>
<text x="179.6" y="139.1">31</text>
<text x="226.5" y="140.9">3</text>
<text x="226.5" y="142.7">4</text>
<text x="151.8" y="149.8">5</text>
<text x="151.8" y="144.5">6</text>
<text x="151.8" y="148">1</text>
<text x="179.6" y="149.8">22</text>
<text x="179.6" y="144.5">23</text>
<text x="179.6" y="148">26</text>
<text x="226.5" y="144.5">10</text>
<text x="226.5" y="146.3">11</text>
<text x="226.5" y="148">17</text>
<text x="226.5" y="149.8">28</text>
<text x="151.8" y="153.4">3</text>
<text x="151.8" y="151.6">2</text>
<text x="151.8" y="155.2">7</text>
<text x="179.6" y="153.4">24</text>
<text x="179.6" y="151.6">25</text>
<text x="179.6" y="155.2">27</text>
<text x="226.5" y="151.6">36</text>
<text x="179.6" y="158.7">33</text>
<text x="137.7" y="163" transform="rotate(-90 137.7 163)">9</text>
<text x="139.5" y="163" transform="rotate(-90 139.5 163)">4</text>
<text x="179.6" y="162.3">14</text>
<text x="196.4" y="171.9" transform="rotate(-90 196.4 171.9)">2</text>
<text x="198.2" y="172.8" transform="rotate(-90 198.2 172.8)">18</text>
<text x="200" y="172.8" transform="rotate(-90 200 172.8)">37</text>
<text x="201.7" y="172.8" transform="rotate(-90 201.7 172.8)">38</text>
<text x="203.5" y="172.8" transform="rotate(-90 203.5 172.8)">39</text>
<text x="205.3" y="172.8" transform="rotate(-90 205.3 172.8)">40</text>
<text x="207.1" y="172.8" transform="rotate(-90 207.1 172.8)">41</text>
<text x="208.9" y="172.8" transform="rotate(-90 208.9 172.8)">42</text>
<text x="210.6" y="172.8" transform="rotate(-90 210.6 172.8)">43</text>
<text x="242.6" y="168.3" transform="rotate(-90 242.6 168.3)">1</text>
<text x="244.4" y="168.3" transform="rotate(-90 244.4 168.3)">2</text>
<text x="246.2" y="168.3" transform="rotate(-90 246.2 168.3)">3</text>
<text x="253.3" y="168.3" transform="rotate(-90 253.3 168.3)">1</text>
<text x="255.1" y="168.3" transform="rotate(-90 255.1 168.3)">2</text>
<text x="256.9" y="168.3" transform="rotate(-90 256.9 168.3)">3</text>
<text x="264" y="168.3" transform="rotate(-90 264 168.3)">1</text>
<text x="265.8" y="168.3" transform="rotate(-90 265.8 168.3)">2</text>
<text x="267.5" y="168.3" transform="rotate(-90 267.5 168.3)">3</text>
<text x="289.8" y="223.5">NINAB112</text>
<text x="332.5" y="229.7">u-blox Berlin GmbH</text>
<text x="332.5" y="231.3">Rudower Chaussee 9</text>
<text x="332.5" y="232.9">DE-12489 Berlin</text>
<text x="291.6" y="238.6">Title</text>
<text x="332.5" y="234.5">web : www.u-blox.com</text>
<text x="290.1" y="243.9">Size</text>
<text x="295.8" y="243.9">Author</text>
<text x="348.8" y="243.9">Rev</text>
<text x="289.8" y="249.3">Date:</text>
<text x="291.9" y="246">A3</text>
<text x="299" y="249.3">Wednesday, March 15, 2017</text>
<text x="325.4" y="249.3">Sheet</text>
<text x="334.3" y="249.3">5</text>
<text x="339.6" y="249.3">o f</text>
<text x="344.9" y="249.3">5</text>
</g>
<g font-size="1.6" fill="#f00">
<text x="123.3" y="97.4">4,5</text>
<text x="123.3" y="100.8">4,5</text>
<text x="123.3" y="99.2">4,5</text>
<text x="128.2" y="97.4">SPI_CLK</text>
<text x="128.2" y="100.8">SPI_MISO</text>
<text x="128.2" y="99.2">SPI_CS#</text>
<text x="123.3" y="102.7">4,5</text>
<text x="123.3" y="104.5">4,5</text>
<text x="128.2" y="102.7">SPI_MOSI</text>
<text x="128.2" y="104.5">GNSS_BOOT#</text>
<text x="155.4" y="117">4,5</text>
<text x="155.4" y="118.7">4,5</text>
<text x="160.2" y="117">SPI_CLK</text>
<text x="160.2" y="118.7">SPI_CS#</text>
<text x="155.4" y="120.4">4,5</text>
<text x="155.4" y="122.3">4,5</text>
<text x="160.2" y="120.4">SPI_MISO</text>
<text x="160.2" y="122.3">SPI_MOSI</text>
<text x="156.8" y="138.3">4</text>
<text x="160.2" y="138.3">GNSS_IRQ</text>
<text x="155.4" y="159.6">4,5</text>
<text x="160.2" y="159.6">GNSS_BOOT#</text>
</g>
<g font-size="1.6" fill="#808080">
<text x="150.6" y="101.9">TP3</text>
<text x="150.6" y="96.5">TP6</text>
<text x="150.6" y="98.3">TP1</text>
<text x="150.6" y="100.1">TP2</text>
<text x="150.6" y="103.6">TP4</text>
<text x="150.6" y="105.4">TP8</text>
<text x="150.6" y="107.2">TP7</text>
<text x="241.2" y="158.7">J5</text>
<text x="251.9" y="158.7">J6</text>
<text x="262.6" y="158.7">J7</text>
<text x="249.8" y="165.7" transform="rotate(-90 249.8 165.7)">Do Not Stuff</text>
<text x="260.5" y="165.7" transform="rotate(-90 260.5 165.7)">Do Not Stuff</text>
<text x="271.2" y="165.7" transform="rotate(-90 271.2 165.7)">Do Not Stuff</text>
</g>
<g font-size="1.6" fill="#000080">
<text x="186.1" y="98.3">R65</text>
<text x="195" y="98.3">0R</text>
<text x="235.9" y="98.3">FIL1</text>
<text x="244.8" y="98.3">B8813</text>
<text x="189.7" y="103.6">C15</text>
<text x="189.7" y="105.4">100n</text>
<text x="211" y="103.6">C16</text>
<text x="211" y="105.4">100n</text>
<text x="262.6" y="103.6">C17</text>
<text x="262.6" y="105.4">100n</text>
<text x="271.5" y="103.6">R54</text>
<text x="280.4" y="103.6">0R</text>
<text x="182.6" y="110.7">U7</text>
<text x="279.1" y="110.7">U8</text>
<text x="310.6" y="112.5">J4</text>
<text x="326.6" y="109">ANT2</text>
<text x="291" y="114.3">L3</text>
<text x="294.6" y="114.3">6n2</text>
<text x="301.7" y="116.1">C18</text>
<text x="301.7" y="117.9">1n</text>
<text x="164.8" y="125">R60</text>
<text x="173.7" y="125">0R</text>
<text x="321" y="121.2" transform="rotate(-90 321 121.2)">SMA (F) edge</text>
<text x="326.6" y="121.4">MWSL1203D</text>
<text x="234.1" y="130.3">Y1</text>
<text x="253.4" y="127.1" transform="rotate(-90 253.4 127.1)">100k</text>
<text x="273.3" y="128.5">BGA825L6S</text>
<text x="131" y="132.1">C19</text>
<text x="131" y="133.9">100n</text>
<text x="232.4" y="135.6">32.768KHz</text>
<text x="253.4" y="133.6" transform="rotate(-90 253.4 133.6)">R18</text>
<text x="148.5" y="139.2">U9</text>
<text x="140.8" y="162.3">MX25U1635E</text>
<text x="182.6" y="171.2">EVA-M8M</text>
</g>
<g font-size="1.6" fill="#004080">
<text x="236.8" y="104.7">OUT</text>
<text x="247.6" y="104.7">IN</text>
<text x="242" y="112" transform="rotate(-90 242 112)">GND</text>
<text x="243.8" y="112" transform="rotate(-90 243.8 112)">GND</text>
<text x="245.6" y="112" transform="rotate(-90 245.6 112)">GND</text>
<text x="183.5" y="117.1">SCL/SPI_CLK</text>
<text x="183.5" y="118.9">SDA/SPI_CS#</text>
<text x="199.3" y="118.1" transform="rotate(-90 199.3 118.1)">VCC_IO</text>
<text x="204.7" y="115.4" transform="rotate(-90 204.7 115.4)">VCC</text>
<text x="210" y="117.3" transform="rotate(-90 210 117.3)">V_BKP</text>
<text x="219.7" y="117.1">RF_IN</text>
<text x="261.7" y="117.1">AO</text>
<text x="272.2" y="115.4" transform="rotate(-90 272.2 115.4)">VCC</text>
<text x="279.7" y="117.1">AI</text>
<text x="183.5" y="122.5">RXD/SPI_MOSI</text>
<text x="183.5" y="120.7">TXD/SPI_MISO</text>
<text x="217.1" y="122.5">ANT_OFF</text>
<text x="218" y="124.2">ANT_OK</text>
<text x="261.7" y="122.5">PON</text>
<text x="183.5" y="131.4">USB_DM</text>
<text x="183.5" y="129.6">VDD_USB</text>
<text x="183.5" y="126">D_SEL</text>
<text x="212.1" y="126">PIO14/ANT_DET</text>
<text x="270.5" y="126.2" transform="rotate(-90 270.5 126.2)">GND</text>
<text x="274" y="126.2" transform="rotate(-90 274 126.2)">GNDRF</text>
<text x="183.5" y="133.1">USB_DP</text>
<text x="218.9" y="136.7">RTC_O</text>
<text x="219.7" y="133.1">RTC_I</text>
<text x="140.7" y="143.9" transform="rotate(-90 140.7 143.9)">VCC</text>
<text x="183.5" y="138.5">PIO13/EXTINT</text>
<text x="183.5" y="140.3">TIMEPULSE</text>
<text x="219.1" y="142">RSVD1</text>
<text x="219.1" y="143.8">RSVD2</text>
<text x="145.5" y="145.6">SCLK</text>
<text x="146.6" y="149.1">CS#</text>
<text x="183.5" y="145.6">SQI_CLK</text>
<text x="183.5" y="149.1">SQI_CS#</text>
<text x="219.1" y="145.6">RSVD3</text>
<text x="219.1" y="147.4">RSVD4</text>
<text x="219.1" y="149.1">RSVD5</text>
<text x="142" y="154.5">WP#/SIO2</text>
<text x="143.2" y="152.7">SO/SIO1</text>
<text x="144" y="150.9">SI/SIO0</text>
<text x="183.5" y="150.9">SQI_D0</text>
<text x="183.5" y="154.5">SQI_D2</text>
<text x="183.5" y="152.7">SQI_D1</text>
<text x="219.1" y="150.9">RSVD6</text>
<text x="219.1" y="152.7">RSVD7</text>
<text x="138.9" y="160" transform="rotate(-90 138.9 160)">ePAD</text>
<text x="140.7" y="160" transform="rotate(-90 140.7 160)">GND</text>
<text x="143.2" y="156.3">NC/SIO3</text>
<text x="183.5" y="156.3">SQI_D3</text>
<text x="183.5" y="159.8">SAFEBOOT#</text>
<text x="183.5" y="163.4">RST#</text>
<text x="197.6" y="168.9" transform="rotate(-90 197.6 168.9)">GND1</text>
<text x="199.3" y="168.9" transform="rotate(-90 199.3 168.9)">GND2</text>
<text x="201.1" y="168.9" transform="rotate(-90 201.1 168.9)">GND3</text>
<text x="202.9" y="168.9" transform="rotate(-90 202.9 168.9)">GND4</text>
<text x="204.7" y="168.9" transform="rotate(-90 204.7 168.9)">GND5</text>
<text x="206.4" y="168.9" transform="rotate(-90 206.4 168.9)">GND6</text>
<text x="208.2" y="168.9" transform="rotate(-90 208.2 168.9)">GND7</text>
<text x="210" y="168.9" transform="rotate(-90 210 168.9)">GND8</text>
<text x="211.8" y="168.9" transform="rotate(-90 211.8 168.9)">GND9</text>
</g>
<g font-size="1.3">
<text x="92.4" y="44.8">5</text>
<text x="150.5" y="44.8">4</text>
<text x="208.6" y="44.8">3</text>
<text x="266.6" y="44.8">2</text>
<text x="324.7" y="44.8">1</text>
<text x="62.1" y="72">D</text>
<text x="354.3" y="72">D</text>
<text x="62.1" y="123">C</text>
<text x="354.3" y="123">C</text>
<text x="62.1" y="174.1">B</text>
<text x="354.3" y="174.1">B</text>
<text x="62.1" y="225.2">A</text>
<text x="354.3" y="225.2">A</text>
<text x="92.4" y="250.9">5</text>
<text x="150.5" y="250.9">4</text>
<text x="208.6" y="250.9">3</text>
<text x="266.6" y="250.9">2</text>
<text x="324.7" y="250.9">1</text>
</g>
</svg>
